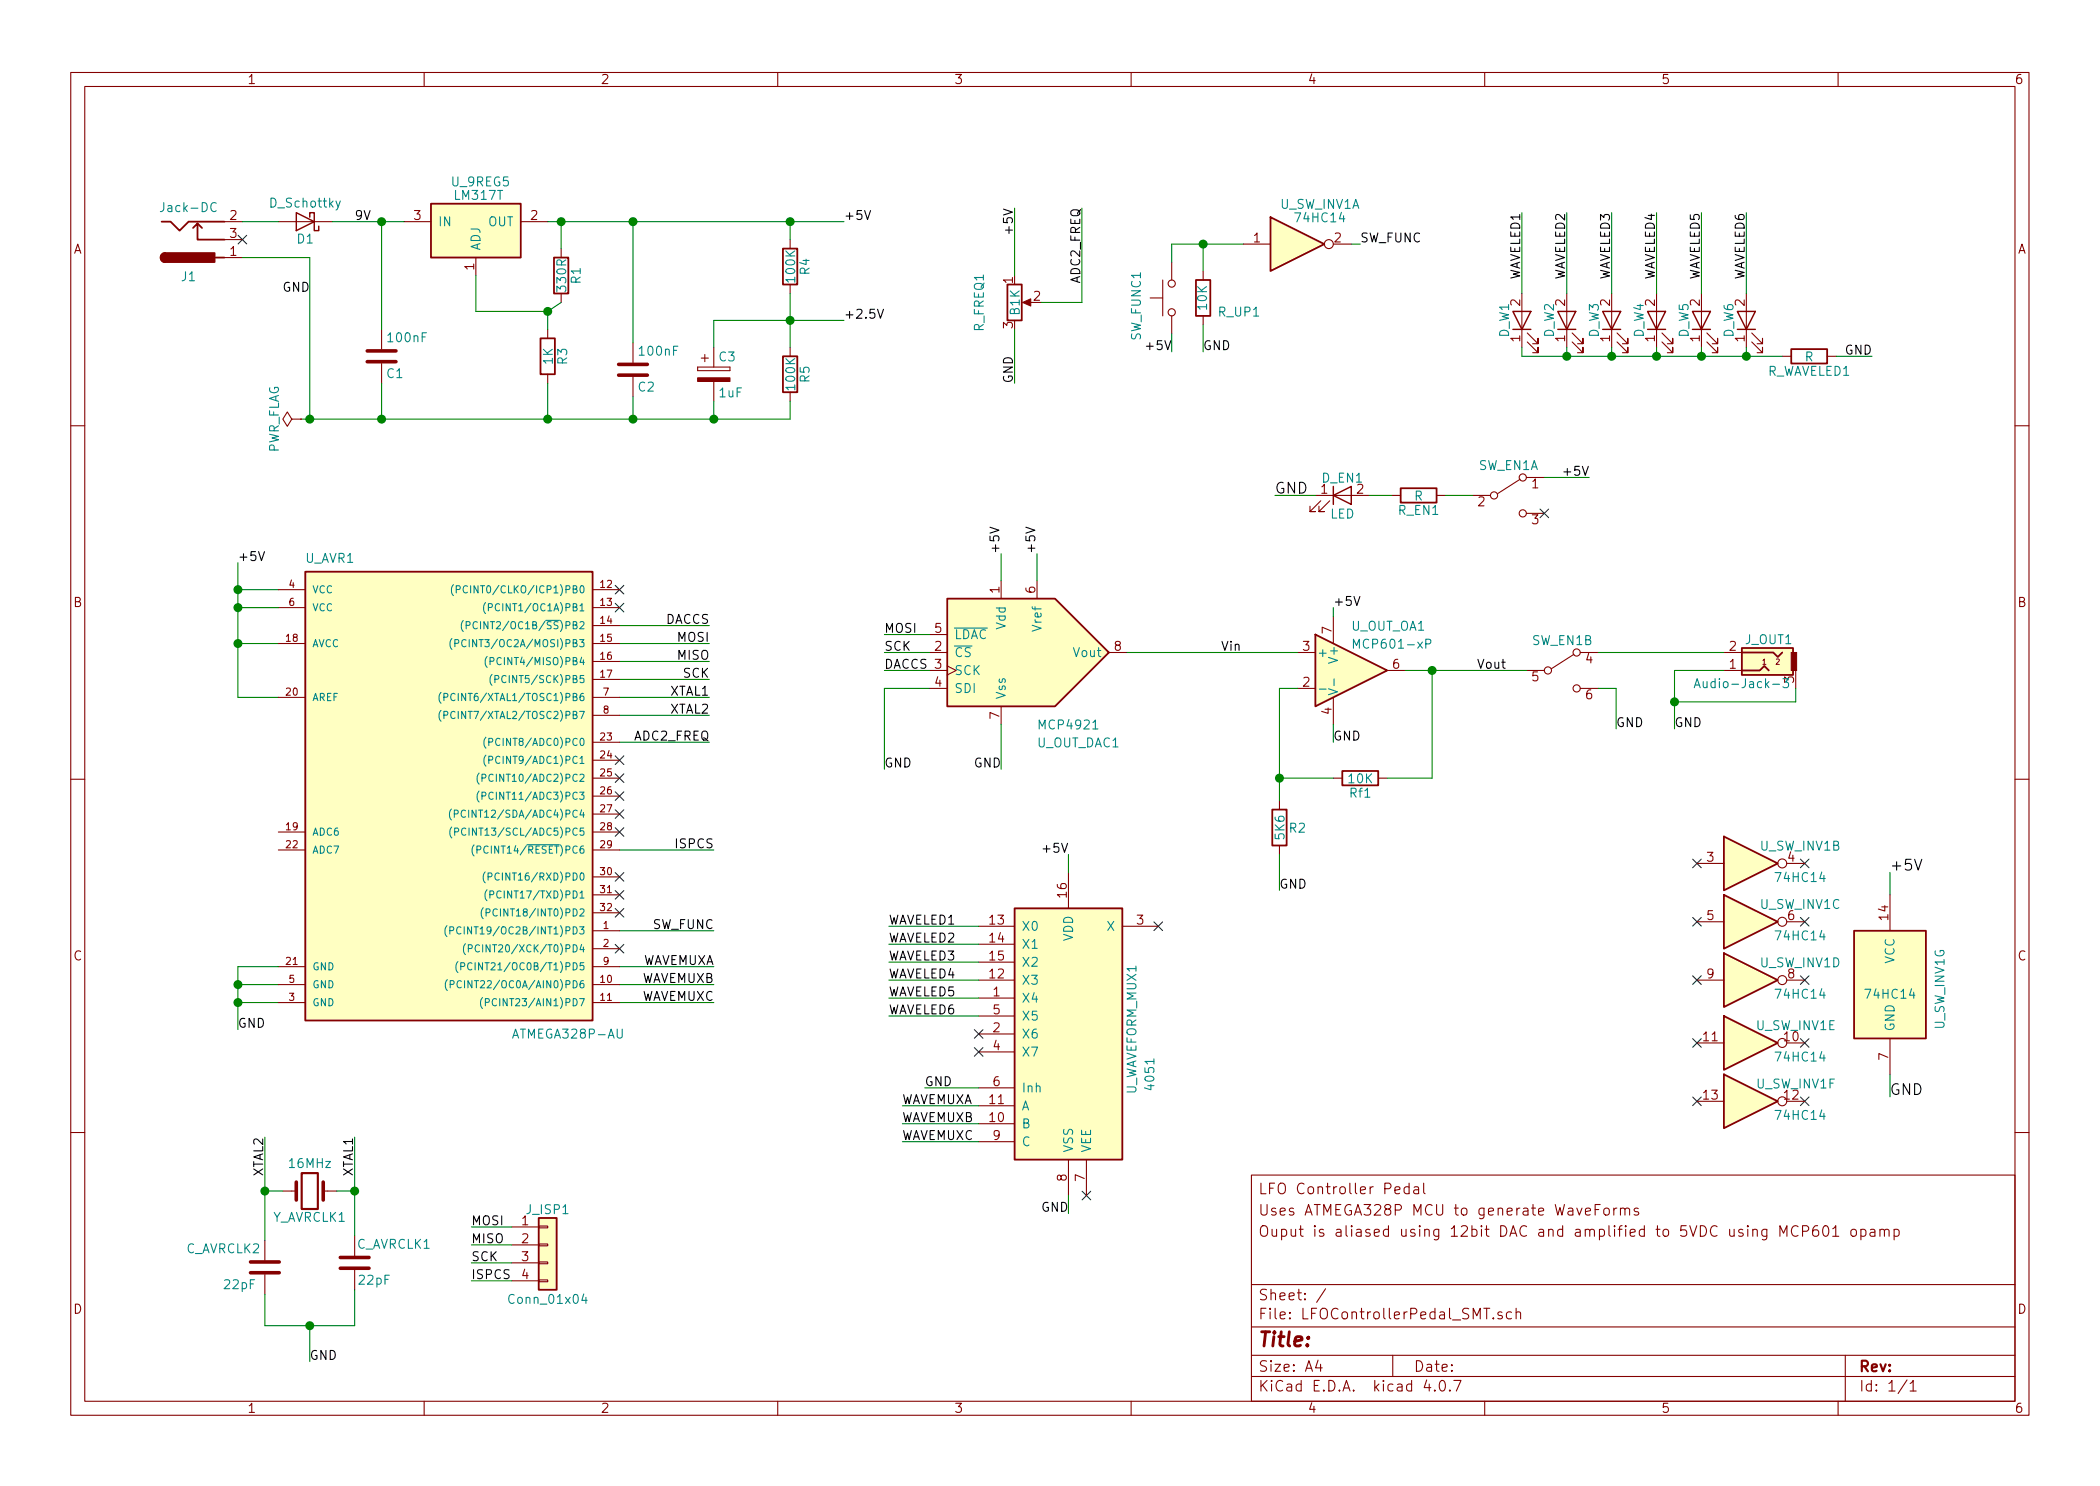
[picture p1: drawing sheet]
<svg xmlns="http://www.w3.org/2000/svg" width="297mm" height="210mm" viewBox="0 0 297 210" stroke-linecap="round" stroke-linejoin="round" font-family="sans-serif">
<g fill="none" stroke="#840000" stroke-width=".15">
<path d="M10 10.3h277v189.9h-277zM12 12.2h273v186.1h-273zM60 10.3v1.9M110 10.3v1.9M160 10.3v1.9M210 10.3v1.9M260 10.3v1.9M31.7 31.4h2.6M31.7 36.4h2.6M31.7 33.9h2.6M39.4 31.4h7.6M57.1 31.4h3.9"/>
<path d="M67.3 36.4v2.6M73.7 31.4h3.8M79.4 35.2v1.2M111.8 33.9v1.3M164.5 39.6v5.1M165.7 37.1v2.5M170.2 38.3v1.3M175.9 34.5h3.8M188.6 34.5h2.5M41.3 59.3l-.7-1-.6 1 .6 1 .7-1h1.2M42.5 59.3h.1M54 46.6v2.8"/>
<path d="M54 51.4v2.8M77.5 46.6v1.3M77.5 53v1.2M79.4 41.5v1.3M89.5 48.5v2.8M89.5 53.3v2.8M98.7 51.9v.5zM98.7 52.4h4.6zM98.7 51.9h4.6zM99.2 50.7h1M99.7 50.2v1M101 49.1v2.8"/>
<path d="M101 54v2.8M103.3 51.9v.5zM111.8 40.3v1.2M111.8 49.1v1.3M111.8 55.5v1.3M145 42.8h1M162.7 42.2h1.8M165.7 44.7v2.5M170.2 44.7v1.3M215.3 41.5v7.6M216 48.4l1.6 1.5v-.8v.8h-.8M216 47.1l1.6 1.5v-.7v.7h-.8"/>
<path d="M221.6 41.5v7.6M222.4 48.4l1.5 1.5v-.8v.8h-.8M222.4 47.1l1.5 1.5v-.7v.7h-.8M228 41.5v7.6M228.7 48.4l1.6 1.5v-.8v.8h-.8M228.7 47.1l1.6 1.5v-.7v.7h-.8M234.3 41.5v7.6M235.1 48.4l1.5 1.5v-.8v.8h-.8M235.1 47.1l1.5 1.5v-.7v.7h-.8M240.7 41.5v7.6M241.4 48.4l1.6 1.5v-.8v.8h-.8M241.4 47.1l1.6 1.5v-.7v.7h-.8"/>
<path d="M247 41.5v7.6M247.8 48.4l1.5 1.5v-.8v.8h-.8M247.8 47.1l1.5 1.5v-.7v.7h-.8M252.1 50.4h1.3M258.4 50.4h1.3M10 60.2h2M186.1 70.1h7.6M186.8 70.9l-1.5 1.5h.8h-.8v-.8M188.1 70.9l-1.5 1.5h.7h-.7v-.8M196.8 70.1h1.3M203.2 70.1h1.3M208.3 70.1h2.5"/>
<path d="M215 67.8l-3.2 2M215.9 67.6h2.5M215.9 72.6h2.5M285 60.2h2M39.4 83.4h3.8M39.4 86h3.8M39.4 98.7h3.8M39.4 91.1h3.8M83.8 83.4h3.8M83.8 86h3.8M83.8 98.7h3.8M83.8 88.5h3.8"/>
<path d="M83.8 91.1h3.8M83.8 93.6h3.8M83.8 96.1h3.8M131.4 92.3h2.6M131.4 94.9h2.6M131.4 97.4h2.6M131.4 89.8h2.6M134 94.2l1.3 .7-1.3 .6M141.6 82.2v2.5M141.6 99.9v2.6M146.7 82.2v2.5M156.8 92.3h2.6"/>
<path d="M183.5 92.3h2.6M183.5 97.4h2.6M188.6 87.2v3.9M188.6 98.7v3.8M196.2 94.9h2.6M215.9 94.9h2.5M222.6 92.6l-3.1 2M223.5 92.3h2.6M223.5 97.4h2.6M243.8 92.3h2.6M243.8 94.9h2.6M254 94.9v2.5"/>
<path d="M10 110.3h2M39.4 117.7h3.8M83.8 110.1h3.8M83.8 101.2h3.8M83.8 105h3.8M83.8 107.6h3.8M83.8 112.6h3.8M83.8 115.2h3.8M83.8 117.7h3.8M181 113.3v1.2M181 119.6v1.3M188.6 110.1h1.3"/>
<path d="M194.9 110.1h1.3M285 110.3h2M39.4 139.3h3.8M39.4 136.8h3.8M39.4 120.3h3.8M83.8 131.7h3.8M83.8 134.2h3.8M83.8 139.3h3.8M83.8 136.8h3.8M83.8 124.1h3.8M83.8 126.6h3.8M83.8 120.3h3.8"/>
<path d="M83.8 129.2h3.8M138.4 131.1h5.1M138.4 138.7h5.1M138.4 133.6h5.1M138.4 136.1h5.1M151.1 123.4v5.1M158.7 131.1h5.1M240 138.7h3.8M240 122.2h3.8M240 130.4h3.8M252.7 138.7h2.6M252.7 122.2h2.6"/>
<path d="M252.7 130.4h2.6M267.3 126.6v5.1M39.4 141.9h3.8M83.8 141.9h3.8M138.4 141.2h5.1M138.4 146.3h5.1M138.4 148.8h5.1M138.4 143.8h5.1M138.4 153.9h5.1M138.4 159h5.1M138.4 156.5h5.1M240 147.6h3.8"/>
<path d="M240 155.8h3.8M252.7 147.6h2.6M252.7 155.8h2.6M267.3 146.9v5.1M10 160.2h2M37.5 175.5v2.8M40 168.5h1.9M45.7 168.5h1.9M50.2 174.9v2.8M50.2 179.7v2.8M72.4 173.6h3.8M72.4 176.1h3.8"/>
<path d="M72.4 178.7h3.8M76.2 178.6h1.3v.2h-1.3zM76.2 176h1.3v.3h-1.3zM76.2 173.5h1.3v.2h-1.3zM138.4 161.5h5.1M151.1 164.1v5.1M153.7 164.1v5.1M177 166.3h108v32h-108zM199.3 168l-.4-.1-.3 .3 .1 .6 .2 .1 .4-.1M199.3 167.4v1.5M200 168l.2-.1 .4 .1 .1 .9M200.7 168.3h-.5l-.3 .2 .1 .3 .2 .1 .5-.1"/>
<path d="M201.4 167.4v1.3l.2 .2M225.6 171.1h.5M226.3 170.4h-.7v1.5M226.9 171.1a.41 .41 0 0 1 .7 .1v.4a.41 .41 0 0 1-.4 .3 .41 .41 0 0 1-.4-.3zM228.3 170.9v1M228.7 170.9l-.3 .1-.1 .2M229.2 171.1a.38 .38 0 0 1 .6 0v.8M229.2 170.9v1M229.8 171.1a.36 .36 0 0 1 .4-.2 .36 .36 0 0 1 .3 .2v.8M231.7 171a.37 .37 0 0 0-.6 .1v.1a.54 .54 0 0 0 .6 .3l.1 .1-.1 .3h-.1h-.5M251.8 174.9v-1.5l.5 1.1 .5-1.1v1.5M254.3 173.6a.6 .6 0 0 0-.7 0 .6 .6 0 0 0-.2 .7 .58 .58 0 0 0 .3 .6 .58 .58 0 0 0 .6-.1"/>
<path d="M255 174.2h.5a.41 .41 0 0 0 .3-.4 .41 .41 0 0 0-.3-.4h-.5v1.5M257.1 173.4a.59 .59 0 0 0-.7 .7l.1 .7 .2 .1h.3l.2-.1 .1-.5-.2-.2-.4-.1-.3 .3M258 173.6a.35 .35 0 0 1 .3-.2 .35 .35 0 0 1 .3 .3 .77 .77 0 0 1-.4 1.2 .9 .9 0 0 1-.2-1.3zM259.2 173.9l.5-.5v1.5M259.2 174.9h.9M261.9 174.1a.41 .41 0 0 1 .7 .1v.4a.41 .41 0 0 1-.4 .3 .41 .41 0 0 1-.4-.3zM263.2 174a.48 .48 0 0 1 .7 .1v.1v.6a.48 .48 0 0 1-.7 0M263.2 173.9v1.5M264.6 174l.1-.1 .5 .1v.9M265.2 174.3l-.5 .1-.2 .2 .1 .2 .1 .1 .5-.1M265.9 174.1a.38 .38 0 0 1 .6 0v.8M265.9 173.9v1"/>
<path d="M266.5 174.1a.36 .36 0 0 1 .4-.2 .36 .36 0 0 1 .3 .2v.8M267.9 174a.48 .48 0 0 1 .7 .1v.1v.6a.48 .48 0 0 1-.7 0M267.9 173.9v1.5M285 160.2h2M37.5 180.3v2.8M60 198.3v1.9M72.4 181.2h3.8M76.2 181.1h1.3v.3h-1.3zM110 198.3v1.9M160 198.3v1.9M177 194.8h108M177 191.8h108"/>
<path d="M177 187.8h108M177 181.8h108M186.4 192.5l-.3 1h.9M186.8 193v1M187.5 182.3l-1.3 2M197 191.8v3M201.8 195.2l-.4 1.1h1M202.9 196.7h.1l-.1 .1v-.1v.1M203.8 195.4a.34 .34 0 0 1 .6 .2 .77 .77 0 0 1-.5 1.2 .97 .97 0 0 1-.1-1.4zM205.1 196.7h.1l-.1 .1-.1-.1h.1v.1M205.6 195.3h1.1l-.7 1.5M210 198.3v1.9"/>
<path d="M211.2 186.5h.1l-.1 .1v-.1v.1M212.4 185.7a.37 .37 0 0 0-.5 .1v.1a.54 .54 0 0 0 .5 .3l.1 .1-.1 .2-.1 .1-.4-.1M213.8 185.7l-.4-.1-.3 .3 .1 .6 .2 .1 .4-.1M214.5 185.7a.38 .38 0 0 1 .6 .1v.8M214.5 185.1v1.5M260 198.3v1.9M261 191.8v6.5M269.7 195.2l-1.2 2M270.2 195.8l.4-.5v1.5M270.2 196.8h.8"/>
<circle cx="188" cy="34.5" r=".63"/>
<circle cx="165.7" cy="40.1" r=".51"/>
<circle cx="165.7" cy="44.2" r=".51"/>
<circle cx="211.3" cy="70.1" r=".51"/>
<circle cx="215.4" cy="72.6" r=".51"/>
<circle cx="215.4" cy="67.6" r=".51"/>
<circle cx="218.9" cy="94.9" r=".51"/>
<circle cx="223" cy="92.3" r=".51"/>
<circle cx="223" cy="97.4" r=".51"/>
<circle cx="252.1" cy="122.2" r=".63"/>
<circle cx="252.1" cy="138.7" r=".63"/>
<circle cx="252.1" cy="130.4" r=".63"/>
<circle cx="252.1" cy="155.8" r=".63"/>
<circle cx="252.1" cy="147.6" r=".63"/>
</g>
<path d="M42.7 166h2.3v5.1h-2.3z" fill="none" stroke="#840000" stroke-width=".3"/>
<path d="M51.9 49.7h4.1M51.9 51.2h4.1M87.5 51.6h4.1M87.5 53.1h4.1M35.4 178.6h4.1M41.9 167.3v2.5M45.7 167.3v2.5M48.1 177.9h4.1M48.1 179.4h4.1M35.4 180.1h4.1" fill="none" stroke="#840000" stroke-width=".51"/>
<g fill="none" stroke="#840000" stroke-width=".25">
<path d="M22.9 31.4h1.2l1.3 1.2 1.3-1.2h5M23.4 35.8a.63 .63 0 0 0-.7 .6 .63 .63 0 0 0 .7 .7M27.3 32.3l.6-.7v2.3h3.8M27.9 31.6l.7 .7M30.5 36.4h1.2M61 28.8h12.7v7.6h-12.7zM78.4 36.4h2v5.1h-2zM110.7 35.2h2.1v5.1h-2.1zM169.2 39.6h2v5.1h-2zM179.7 30.7l7.6 3.8-7.6 3.8zM76.5 47.9h2v5.1h-2zM110.7 50.4h2.1v5.1h-2.1z"/>
<path d="M142.5 40.3h2v5h-2zM253.4 49.4h5v2h-5zM198.1 69.1h5.1v2h-5.1zM43.2 80.9h40.6v63.5h-40.6zM134 84.7h15.2l7.6 7.6-7.6 7.6h-15.2zM186.1 89.8l10.1 5.1-10.1 5zM246.4 91.7h7.2v3.8h-7.2zM246.4 94.9h2.5l.7-.7 .6 .7M246.4 92.3h4.4l.7 .7 .6-.7M180 114.5h2v5.1h-2zM189.9 109.1h5v2h-5zM243.8 118.4l7.7 3.8-7.7 3.8z"/>
<path d="M143.5 128.5h15.2v35.6h-15.2zM243.8 126.6l7.7 3.8-7.7 3.8zM243.8 134.9l7.7 3.8-7.7 3.8zM262.3 131.7h10.1v15.2h-10.1zM243.8 143.8l7.7 3.8-7.7 3.8zM243.8 152l7.7 3.8-7.7 3.8zM76.2 172.3h2.5v10.2h-2.5z"/>
</g>
<g fill="none" stroke="#000084" stroke-width=".15">
<path d="M33.7 33.3l1.2 1.2M34.9 33.3l-1.2 1.2M217.8 72l1.2 1.2M219 72l-1.2 1.2M87 82.8l1.2 1.2M87 85.4l1.2 1.2M88.2 82.8l-1.2 1.2M88.2 85.4l-1.2 1.2M87 114.6l1.2 1.2M87 117.1l1.2 1.2M87 107l1.2 1.2M87 109.5l1.2 1.2"/>
<path d="M87 112l1.2 1.3M88.2 114.6l-1.2 1.2M88.2 117.1l-1.2 1.2M88.2 107l-1.2 1.2M88.2 109.5l-1.2 1.2M88.2 112l-1.2 1.3M87 123.5l1.2 1.2M87 126l1.2 1.2M87 128.5l1.2 1.3M87 133.6l1.2 1.2M88.2 123.5l-1.2 1.2M88.2 126l-1.2 1.2"/>
<path d="M88.2 128.5l-1.2 1.3M88.2 133.6l-1.2 1.2M163.2 130.4l1.2 1.3M164.4 130.4l-1.2 1.3M239.4 121.6l1.2 1.2M239.4 129.8l1.2 1.2M239.4 138.1l1.2 1.2M240.6 121.6l-1.2 1.2M240.6 129.8l-1.2 1.2M240.6 138.1l-1.2 1.2M254.7 121.6l1.2 1.2M254.7 129.8l1.2 1.2"/>
<path d="M254.7 138.1l1.2 1.2M255.9 121.6l-1.2 1.2M255.9 129.8l-1.2 1.2M255.9 138.1l-1.2 1.2M137.8 145.7l1.2 1.2M137.8 148.2l1.2 1.2M139 145.7l-1.2 1.2M139 148.2l-1.2 1.2M239.4 147l1.2 1.2M239.4 155.2l1.2 1.2M240.6 147l-1.2 1.2M240.6 155.2l-1.2 1.2"/>
<path d="M254.7 147l1.2 1.2M254.7 155.2l1.2 1.2M255.9 147l-1.2 1.2M255.9 155.2l-1.2 1.2M153.1 168.5l1.2 1.3M154.3 168.5l-1.2 1.3"/>
</g>
<g fill="#840000" stroke="#840000" stroke-width=".15">
<path d="M144.7 42.8l1.1-.5v1z"/>
<path d="M98.7 53.5h4.6v.5h-4.6z"/>
<path d="M253.4 92.3h.7v2.6h-.7z"/>
</g>
<g fill="none" stroke="#840000" stroke-width=".2">
<path d="M41.9 30.1l2.5 1.3-2.5 1.2zM43.8 30.7v-.6h.6v2.5h.7v-.6M214 44.1h2.5l-1.2 2.5zM214 46.6h2.5M220.3 44.1h2.6l-1.3 2.5zM220.3 46.6h2.6M226.7 44.1h2.5l-1.2 2.5zM226.7 46.6h2.5M233 44.1h2.6l-1.3 2.5zM233 46.6h2.6M239.4 44.1h2.5l-1.2 2.5zM239.4 46.6h2.5"/>
<path d="M245.7 44.1h2.6l-1.3 2.5zM245.7 46.6h2.6M188.6 70.1l2.5-1.3v2.6zM188.6 68.8v2.6"/>
</g>
<g fill="none" stroke="#008484" stroke-width=".15">
<path d="M30.6 28.8a.5 .5 0 0 0-.6 0 .5 .5 0 0 0-.2 .6 .47 .47 0 0 0 .2 .5 .47 .47 0 0 0 .6-.1M48.1 28.4l-.4 1.2-.2 .1M62.4 98a1.2 1.2 0 0 0 0 1.5M62.8 98.6h.5v-.2v-.2l-.5-.1v1M63.9 90.3a1.2 1.2 0 0 0 0 1.6M64.1 82.7a1.2 1.2 0 0 0 0 1.6M64.3 91h.5l.1-.2-.1-.3h-.5v1M64.5 83.4h.5l.1-.2-.1-.3h-.5v1M65.5 87.8a1.2 1.2 0 0 0 0 1.6M65.9 90.6a.4 .4 0 0 0-.5 0 .4 .4 0 0 0-.1 .5 .37 .37 0 0 0 .2 .4 .37 .37 0 0 0 .4-.1M65.9 88.5l.5-.1 .1-.1-.1-.3h-.5v1M66.1 83a.4 .4 0 0 0-.5 0 .4 .4 0 0 0-.1 .5 .37 .37 0 0 0 .2 .3 .37 .37 0 0 0 .4 0"/>
<path d="M67.5 88.1a.4 .4 0 0 0-.5-.1 .4 .4 0 0 0-.1 .5 .37 .37 0 0 0 .2 .4 .37 .37 0 0 0 .4 0M68.7 85.3a1.2 1.2 0 0 0 0 1.5M68.9 92.9a1.2 1.2 0 0 0 0 1.5M69.1 85.9h.5v-.2v-.2l-.5-.1v1M69.3 93.6l.5-.1 .1-.1-.1-.3-.5-.1v1.1M69.6 95.4a1.2 1.2 0 0 0 0 1.6M70 96.1h.5l.1-.2-.1-.3h-.5v1M135 88.9h4.6M186.6 97.5h1M187.9 97.5l1.3 .4-1.3 .4M188.7 96.1v.9M191.4 91.7v-1.3l.5 .9 .4-.9v1.3"/>
<path d="M201.7 91.1l.6-.1 .1-.1-.1-.4-.1-.1h-.5v1.3M239.6 97.3l.5-1.3 .4 1.3M239.8 96.9h.6M252.2 96h.8l-.4 .5 .3 .1v.6l-.1 .1h-.4l-.2-.1M62.4 100.5a1.2 1.2 0 0 0 0 1.6M62.8 101.2l.5-.1v-.1v-.3h-.5v1M63.9 114.5a1.2 1.2 0 0 0 0 1.5M63.9 117a1.2 1.2 0 0 0 0 1.6M64.3 115.2l.4-.1 .1-.1-.1-.3-.4-.1v1M64.3 117.7l.5-.1 .1-.1-.1-.3h-.5v1M65.8 114.7a.4 .4 0 0 0-.5 0 .4 .4 0 0 0-.1 .5 .37 .37 0 0 0 .2 .4 .37 .37 0 0 0 .4-.1M65.9 117.3a.4 .4 0 0 0-.5 0 .4 .4 0 0 0-.1 .4 .37 .37 0 0 0 .2 .4 .37 .37 0 0 0 .4 0"/>
<path d="M67.1 119.6a1.2 1.2 0 0 0 0 1.5M67.8 109.4a1.2 1.2 0 0 0 0 1.5M67.8 111.9a1.2 1.2 0 0 0 0 1.6M68.2 110.1l.5-.1v-.1v-.3l-.5-.1v1.1M68.2 112.6h.5v-.2v-.3h-.5v1M68.7 104.3a1.2 1.2 0 0 0 0 1.6M68.7 106.9a1.2 1.2 0 0 0 0 1.5M69.1 105l.5-.1 .1-.1-.1-.3h-.5v1M69.1 107.5h.5l.1-.2-.1-.2-.5-.1v1M74.5 119.5h4.6M63.2 131a1.2 1.2 0 0 0 0 1.5M63.3 138.6a1.2 1.2 0 0 0 0 1.6"/>
<path d="M63.6 131.7l.5-.1 .1-.1-.1-.3-.5-.1v1.1M63.7 139.3l.5-.1v-.1v-.3h-.5v1M64.8 136.1a1.2 1.2 0 0 0 0 1.5M65.2 136.7h.5v-.2v-.2l-.5-.1v1M65.2 131.2a.4 .4 0 0 0-.5 0 .4 .4 0 0 0-.1 .5 .37 .37 0 0 0 .2 .4 .37 .37 0 0 0 .4-.1M65.3 138.9a.4 .4 0 0 0-.5-.1 .4 .4 0 0 0-.2 .5 .37 .37 0 0 0 .2 .4 .37 .37 0 0 0 .5 0M65.8 133.5a1.2 1.2 0 0 0 0 1.6M66.2 134.2h.5l.1-.2-.1-.3h-.5v1M66.8 136.3a.4 .4 0 0 0-.5 0 .4 .4 0 0 0-.2 .5 .37 .37 0 0 0 .2 .4 .37 .37 0 0 0 .5-.1M67.5 120.2h.4l.1-.2-.1-.2-.4-.1v1M67.8 133.8a.4 .4 0 0 0-.5 0 .4 .4 0 0 0-.1 .5 .37 .37 0 0 0 .2 .3 .37 .37 0 0 0 .4 0M68.4 128.4a1.2 1.2 0 0 0 0 1.6"/>
<path d="M68.6 123.4a1.2 1.2 0 0 0 0 1.5M68.8 129.1h.4l.1-.2-.1-.3h-.4v1M68.9 125.9a1.2 1.2 0 0 0 0 1.6M69 124h.5l.1-.2-.1-.2-.5-.1v1M69.3 126.6l.5-.1v-.1v-.3h-.5v1M68.2 141.1a1.2 1.2 0 0 0 0 1.6M68.7 141.8h.4l.1-.2-.1-.3h-.4v1M87.3 145.6v1l.2 .3h.3l.2-.3v-1M82.6 183.1l-.3 .9h.8M82.9 183.6v.8"/>
</g>
<path d="M124.1 43.8l.4 1.2 .5-1.2" fill="none" stroke="#000" stroke-width=".15"/>
<g fill="#ffffc2" stroke="#ffffc2" stroke-width=".14">
<path d="M76.2 172.3h2.5v10.2h-2.5z"/>
<path d="M143.5 128.5h15.2v35.6h-15.2z"/>
<path d="M134 84.7h15.2l7.6 7.6-7.6 7.6h-15.2z"/>
<path d="M61 28.8h12.7v7.6h-12.7z"/>
<path d="M186.1 89.8l10.1 5.1-10.1 5z"/>
<path d="M246.4 91.7h7.2v3.8h-7.2z"/>
<path d="M43.2 80.9h40.6v63.5h-40.6z"/>
<path d="M179.7 30.7l7.6 3.8-7.6 3.8z"/>
<path d="M243.8 118.4l7.7 3.8-7.7 3.8z"/>
<path d="M243.8 126.6l7.7 3.8-7.7 3.8z"/>
<path d="M243.8 134.9l7.7 3.8-7.7 3.8z"/>
<path d="M243.8 143.8l7.7 3.8-7.7 3.8z"/>
<path d="M243.8 152l7.7 3.8-7.7 3.8z"/>
<path d="M262.3 131.7h10.1v15.2h-10.1z"/>
</g>
<g fill="#840000" stroke="#840000" stroke-width=".25">
<path d="M22.9 36l.5-.2v1.3a.64 .64 0 0 1-.6-.4 .64 .64 0 0 1 .1-.7z"/>
<path d="M23.4 35.8h7v1.3h-7z"/>
</g>
<g fill="none" stroke="#008400" stroke-width=".15">
<path d="M34.3 36.4h9.5v22.9M34.3 31.4h5.1M47 31.4h10.1M54 31.4v15.2M67.3 39v5.1h10.2M77.5 31.4h41.9M79.4 31.4v3.8M89.5 31.4v17.1M111.8 31.4v2.5M143.5 29.5v9.5M153 29.5v13.3h-5.7M170.2 34.5v3.8"/>
<path d="M175.9 34.5h-10.2v2.6M191.1 34.5h1.3M215.3 30.1v11.4M221.6 30.1v11.4M228 30.1v11.4M234.3 30.1v11.4M240.7 30.1v11.4M247 30.1v11.4M54 54.2v5.1M77.5 44.1v2.5M77.5 54.2v5.1M79.4 42.8l-1.9 1.3"/>
<path d="M89.5 56.1v3.2M101 56.8v2.5M111.8 56.8v2.5h-69.3M111.8 41.5v7.6M119.4 45.3h-18.4v3.8M143.5 46.6v7.6M165.7 47.2v2.6M170.2 46v3.8M215.3 49.1v1.3h36.8M221.6 49.1v1.3M228 49.1v1.3M234.3 49.1v1.3"/>
<path d="M240.7 49.1v1.3M247 49.1v1.3M259.7 50.4h5.1M33.7 79.6v19.1h5.7M141.6 78.4v3.8M146.7 78.4v3.8M180.3 70.1h5.8M193.7 70.1h3.1M204.5 70.1h3.8M218.4 67.6h6.4M33.7 91.1h5.7M33.7 83.4h5.7"/>
<path d="M33.7 86h5.7M87.6 98.7h12.7M87.6 91.1h12.7M87.6 93.6h12.7M87.6 96.1h12.7M87.6 88.5h12.7M125.1 92.3h6.3M125.1 89.8h6.3M125.1 94.9h6.3M131.4 97.4h-6.3v11.4M159.4 92.3h24.1M183.5 97.4h-2.5v15.9"/>
<path d="M188.6 86v1.2M198.8 94.9h17.1M202.6 94.9v15.2h-6.4M226.1 92.3h17.7M226.1 97.4h2.5v5.7M243.8 94.9h-6.9v8.2M254 97.4v1.9h-17.1M87.6 101.2h12.7M87.6 105h12.7M141.6 102.5v6.3M181 110.1h7.6M188.6 102.5v2.5"/>
<path d="M33.7 139.3h5.7M39.4 136.8h-5.7v8.9M87.6 120.3h13.4M87.6 131.7h13.4M87.6 139.3h13.4M87.6 136.8h13.4M125.7 131.1h12.7M125.7 133.6h12.7M125.7 136.1h12.7M125.7 138.7h12.7M151.1 120.9v2.5M181 120.9v5.1"/>
<path d="M267.3 123.4v3.2M33.7 141.9h5.7M87.6 141.9h13.4M125.7 141.2h12.7M125.7 143.8h12.7M127.6 156.5h10.8M127.6 159h10.8M130.8 153.9h7.6M267.3 152v3.2M37.5 168.5h2.5M37.5 160.9v14.6M47.6 168.5h2.6"/>
<path d="M50.2 160.9v14M66.7 173.6h5.7M66.7 176.1h5.7M66.7 178.7h5.7M127.6 161.5h10.8M151.1 169.2v2.5M43.8 187.6v5.1M50.2 182.5v5.1h-12.7v-4.5M66.7 181.2h5.7"/>
</g>
<g fill="#008400" stroke="#008400" stroke-width=".25">
<circle cx="50.2" cy="168.5" r=".51"/>
<circle cx="37.5" cy="168.5" r=".51"/>
<circle cx="43.8" cy="187.6" r=".51"/>
<circle cx="202.6" cy="94.9" r=".51"/>
<circle cx="89.5" cy="59.3" r=".51"/>
<circle cx="89.5" cy="31.4" r=".51"/>
<circle cx="170.2" cy="34.5" r=".51"/>
<circle cx="33.7" cy="83.4" r=".51"/>
<circle cx="33.7" cy="141.9" r=".51"/>
<circle cx="181" cy="110.1" r=".51"/>
<circle cx="111.8" cy="31.4" r=".51"/>
<circle cx="111.8" cy="45.3" r=".51"/>
<circle cx="101" cy="59.3" r=".51"/>
<circle cx="77.5" cy="59.3" r=".51"/>
<circle cx="77.5" cy="44.1" r=".51"/>
<circle cx="54" cy="59.3" r=".51"/>
<circle cx="54" cy="31.4" r=".51"/>
<circle cx="221.6" cy="50.4" r=".51"/>
<circle cx="228" cy="50.4" r=".51"/>
<circle cx="234.3" cy="50.4" r=".51"/>
<circle cx="240.7" cy="50.4" r=".51"/>
<circle cx="247" cy="50.4" r=".51"/>
<circle cx="236.9" cy="99.3" r=".51"/>
<circle cx="33.7" cy="91.1" r=".51"/>
<circle cx="79.4" cy="31.4" r=".51"/>
<circle cx="43.8" cy="59.3" r=".51"/>
<circle cx="33.7" cy="139.3" r=".51"/>
<circle cx="33.7" cy="86" r=".51"/>
</g>
<text font-size="2.8" fill="#840000" x="178" y="190.5">Title:</text>
<g font-size="2.1">
<text x="180.3" y="69.8">GND</text>
<text x="267.3" y="123.2">+5V</text>
<text x="267.3" y="154.9">GND</text>
</g>
<g font-size="2.1" fill="#840000">
<text x="178" y="172">Uses ATMEGA328P MCU to generate WaveForms</text>
<text x="178" y="169">LFO Controller Pedal</text>
<text x="178" y="175">Ouput is aliased using 12bit DAC and amplified to 5VDC using MCP601 opamp</text>
<text x="178" y="184">Sheet: /</text>
<text x="178" y="186.7">File: LFOControllerPedal_SMT.sch</text>
<text x="178" y="196.9">KiCad E.D.A. kicad 4.0.7</text>
<text x="178" y="194.1">Size: A4</text>
<text x="200" y="194.1">Date:</text>
<text x="263" y="194.1">Rev:</text>
<text x="263" y="196.9">Id: 1/1</text>
</g>
<g font-size="1.8" fill="#840000">
<text x="35" y="11.9">1</text>
<text x="85" y="11.9">2</text>
<text x="135" y="11.9">3</text>
<text x="185" y="11.9">4</text>
<text x="235" y="11.9">5</text>
<text x="285" y="11.9">6</text>
<text x="10.4" y="35.9">A</text>
<text x="32.5" y="31.1">2</text>
<text x="32.5" y="33.6">3</text>
<text x="58.6" y="31.1">3</text>
<text x="75.1" y="31.1">2</text>
<text x="177.3" y="34.3">1</text>
<text x="188.7" y="34.3">2</text>
<text x="285.4" y="35.9">A</text>
<text x="32.5" y="36.2">1</text>
<text x="67.1" y="38.2" transform="rotate(-90 67.1 38.2)">1</text>
<text x="143.3" y="40.1" transform="rotate(-90 143.3 40.1)">1</text>
<text x="143.3" y="46.5" transform="rotate(-90 143.3 46.5)">3</text>
<text x="146.2" y="42.5">2</text>
<text x="221.4" y="43.3" transform="rotate(-90 221.4 43.3)">2</text>
<text x="227.7" y="43.3" transform="rotate(-90 227.7 43.3)">2</text>
<text x="234.1" y="43.3" transform="rotate(-90 234.1 43.3)">2</text>
<text x="240.4" y="43.3" transform="rotate(-90 240.4 43.3)">2</text>
<text x="246.8" y="43.3" transform="rotate(-90 246.8 43.3)">2</text>
<text x="215" y="48.4" transform="rotate(-90 215 48.4)">1</text>
<text x="221.4" y="48.4" transform="rotate(-90 221.4 48.4)">1</text>
<text x="227.7" y="48.4" transform="rotate(-90 227.7 48.4)">1</text>
<text x="234.1" y="48.4" transform="rotate(-90 234.1 48.4)">1</text>
<text x="240.4" y="48.4" transform="rotate(-90 240.4 48.4)">1</text>
<text x="246.8" y="48.4" transform="rotate(-90 246.8 48.4)">1</text>
<text x="186.8" y="69.8">1</text>
<text x="209.1" y="71.6">2</text>
<text x="216.7" y="69.1">1</text>
<text x="216.7" y="74.2">3</text>
<text x="141.4" y="83.9" transform="rotate(-90 141.4 83.9)">1</text>
<text x="146.4" y="83.9" transform="rotate(-90 146.4 83.9)">6</text>
<text x="10.4" y="85.9">B</text>
<text x="132.2" y="89.5">5</text>
<text x="188.3" y="89.6" transform="rotate(-90 188.3 89.6)">7</text>
<text x="285.4" y="85.9">B</text>
<text x="125.1" y="94.6">DACCS 3</text>
<text x="132.2" y="92.1">2</text>
<text x="157.6" y="92.1">8</text>
<text x="184.3" y="92.1">3</text>
<text x="197" y="94.6">6</text>
<text x="224.3" y="93.8">4</text>
<text x="244.6" y="94.6">1</text>
<text x="244.6" y="92.1">2</text>
<text x="132.2" y="97.1">4</text>
<text x="141.4" y="101.7" transform="rotate(-90 141.4 101.7)">7</text>
<text x="184.3" y="97.1">2</text>
<text x="188.3" y="101.1" transform="rotate(-90 188.3 101.1)">4</text>
<text x="216.7" y="96.4">5</text>
<text x="224.3" y="98.9">6</text>
<text x="253.7" y="96.6" transform="rotate(-90 253.7 96.6)">3</text>
<text x="241.5" y="121.9">3</text>
<text x="252.9" y="121.9">4</text>
<text x="140" y="130.8">13</text>
<text x="150.9" y="126.9" transform="rotate(-90 150.9 126.9)">16</text>
<text x="160.8" y="130.8">3</text>
<text x="241.5" y="130.2">5</text>
<text x="252.9" y="130.2">6</text>
<text x="267.1" y="130.1" transform="rotate(-90 267.1 130.1)">14</text>
<text x="10.4" y="135.9">C</text>
<text x="140" y="133.3">14</text>
<text x="140" y="135.9">15</text>
<text x="285.4" y="135.9">C</text>
<text x="140" y="138.4">12</text>
<text x="140.5" y="141">1</text>
<text x="140.5" y="143.5">5</text>
<text x="241.5" y="138.4">9</text>
<text x="252.9" y="138.4">8</text>
<text x="140.5" y="146">2</text>
<text x="140.5" y="148.6">4</text>
<text x="241" y="147.3">11</text>
<text x="267.1" y="150" transform="rotate(-90 267.1 150)">7</text>
<text x="140.5" y="153.7">6</text>
<text x="241" y="155.6">13</text>
<text x="140" y="158.7">10</text>
<text x="140" y="156.2">11</text>
<text x="140.5" y="161.3">9</text>
<text x="150.9" y="167.1" transform="rotate(-90 150.9 167.1)">8</text>
<text x="153.4" y="167.1" transform="rotate(-90 153.4 167.1)">7</text>
<text x="73.8" y="173.3">1</text>
<text x="73.8" y="175.9">2</text>
<text x="73.8" y="178.4">3</text>
<text x="10.4" y="185.9">D</text>
<text x="73.8" y="181">4</text>
<text x="285.4" y="185.9">D</text>
<text x="35" y="199.9">1</text>
<text x="85" y="199.9">2</text>
<text x="135" y="199.9">3</text>
<text x="185" y="199.9">4</text>
<text x="235" y="199.9">5</text>
<text x="285" y="199.9">6</text>
</g>
<g font-size="1.8" fill="#008484">
<text x="23.1" y="30">Jack-DC</text>
<text x="38.3" y="29.4">D_Schottky</text>
<text x="63.9" y="26.4">U_9REG5</text>
<text x="64.4" y="28.3">LM317T</text>
<text x="181.1" y="29.5">U_SW_INV1A</text>
<text x="42.1" y="34.4">D1</text>
<text x="62" y="32">IN</text>
<text x="67.9" y="35.4" transform="rotate(-90 67.9 35.4)">ADJ</text>
<text x="68.9" y="32">OUT</text>
<text x="183.5" y="31.4">74HC14</text>
<text x="25.7" y="39.8">J1</text>
<text x="80.1" y="41.1" transform="rotate(-90 80.1 41.1)">330R</text>
<text x="82.1" y="40.1" transform="rotate(-90 82.1 40.1)">R1</text>
<text x="112.5" y="39.8" transform="rotate(-90 112.5 39.8)">100K</text>
<text x="114.5" y="38.8" transform="rotate(-90 114.5 38.8)">R4</text>
<text x="139.1" y="46.9" transform="rotate(-90 139.1 46.9)">R_FREQ1</text>
<text x="144.2" y="44.5" transform="rotate(-90 144.2 44.5)">B1K</text>
<text x="170.7" y="43.8" transform="rotate(-90 170.7 43.8)">10K</text>
<text x="172.4" y="44.8">R_UP1</text>
<text x="213.4" y="47.7" transform="rotate(-90 213.4 47.7)">D_W1</text>
<text x="215" y="43.3" transform="rotate(-90 215 43.3)">2</text>
<text x="219.8" y="47.7" transform="rotate(-90 219.8 47.7)">D_W2</text>
<text x="226.1" y="47.7" transform="rotate(-90 226.1 47.7)">D_W3</text>
<text x="232.5" y="47.7" transform="rotate(-90 232.5 47.7)">D_W4</text>
<text x="238.8" y="47.7" transform="rotate(-90 238.8 47.7)">D_W5</text>
<text x="245.2" y="47.7" transform="rotate(-90 245.2 47.7)">D_W6</text>
<text x="54.7" y="53.5">C1</text>
<text x="55" y="48.4">100nF</text>
<text x="78.2" y="51.5" transform="rotate(-90 78.2 51.5)">1K</text>
<text x="80.2" y="51.5" transform="rotate(-90 80.2 51.5)">R3</text>
<text x="90.6" y="50.3">100nF</text>
<text x="101.7" y="51.1">C3</text>
<text x="161.4" y="48.1" transform="rotate(-90 161.4 48.1)">SW_FUNC1</text>
<text x="249.9" y="53.2">R_WAVELED1</text>
<text x="255.3" y="51.1">R</text>
<text x="90.3" y="55.4">C2</text>
<text x="101.8" y="56.2">1uF</text>
<text x="112.5" y="55.1" transform="rotate(-90 112.5 55.1)">100K</text>
<text x="114.5" y="54.1" transform="rotate(-90 114.5 54.1)">R5</text>
<text x="39.4" y="64.2" transform="rotate(-90 39.4 64.2)">PWR_FLAG</text>
<text x="187" y="68.3">D_EN1</text>
<text x="191.9" y="69.8">2</text>
<text x="200" y="70.8">R</text>
<text x="209.1" y="66.5">SW_EN1A</text>
<text x="188.1" y="73.3">LED</text>
<text x="197.8" y="72.8">R_EN1</text>
<text x="43.2" y="79.6">U_AVR1</text>
<text x="142.2" y="89.1" transform="rotate(-90 142.2 89.1)">Vdd</text>
<text x="147.3" y="89.1" transform="rotate(-90 147.3 89.1)">Vref</text>
<text x="191.1" y="89.2">U_OUT_OA1</text>
<text x="135" y="93">CS</text>
<text x="135" y="95.5">SCK</text>
<text x="135" y="90.4">LDAC</text>
<text x="151.9" y="93">Vout</text>
<text x="186.3" y="93">+</text>
<text x="189.2" y="93.5" transform="rotate(-90 189.2 93.5)">V+</text>
<text x="192.1" y="91.8">MCP601-xP</text>
<text x="216.7" y="91.3">SW_EN1B</text>
<text x="246.9" y="91.1">J_OUT1</text>
<text x="135" y="98">SDI</text>
<text x="142.2" y="98.9" transform="rotate(-90 142.2 98.9)">Vss</text>
<text x="240.8" y="97.4">Audio-Jack-3</text>
<text x="146.6" y="105.7">U_OUT_DAC1</text>
<text x="147.2" y="103.2">MCP4921</text>
<text x="190.8" y="110.8">10K</text>
<text x="191" y="112.8">Rf1</text>
<text x="181.7" y="118.7" transform="rotate(-90 181.7 118.7)">5K6</text>
<text x="182.4" y="117.8">R2</text>
<text x="249" y="120.3">U_SW_INV1B</text>
<text x="251.4" y="124.8">74HC14</text>
<text x="144.5" y="131.7">X0</text>
<text x="156.6" y="131.7">X</text>
<text x="249" y="128.6">U_SW_INV1C</text>
<text x="144.5" y="134.2">X1</text>
<text x="144.5" y="136.8">X2</text>
<text x="151.8" y="133.3" transform="rotate(-90 151.8 133.3)">VDD</text>
<text x="249" y="136.8">U_SW_INV1D</text>
<text x="251.4" y="133">74HC14</text>
<text x="268" y="136.4" transform="rotate(-90 268 136.4)">VCC</text>
<text x="144.5" y="141.9">X4</text>
<text x="144.5" y="139.3">X3</text>
<text x="251.4" y="141.3">74HC14</text>
<text x="264.1" y="141.3">74HC14</text>
<text x="72.9" y="146.9">ATMEGA328P-AU</text>
<text x="144.5" y="146.9">X6</text>
<text x="144.5" y="149.5">X7</text>
<text x="144.5" y="144.4">X5</text>
<text x="248.4" y="145.7">U_SW_INV1E</text>
<text x="252.4" y="147.3">10</text>
<text x="268" y="145.9" transform="rotate(-90 268 145.9)">GND</text>
<text x="275" y="145.6" transform="rotate(-90 275 145.6)">U_SW_INV1G</text>
<text x="144.5" y="154.6">Inh</text>
<text x="160.7" y="155" transform="rotate(-90 160.7 155)">U_WAVEFORM_MUX1</text>
<text x="163.3" y="154" transform="rotate(-90 163.3 154)">4051</text>
<text x="248.5" y="154">U_SW_INV1F</text>
<text x="251.4" y="150.2">74HC14</text>
<text x="252.4" y="155.6">12</text>
<text x="144.5" y="159.6">B</text>
<text x="144.5" y="157.1">A</text>
<text x="251.4" y="158.4">74HC14</text>
<text x="41" y="165.2">16MHz</text>
<text x="144.5" y="162.2">C</text>
<text x="151.8" y="163.1" transform="rotate(-90 151.8 163.1)">VSS</text>
<text x="154.3" y="163.1" transform="rotate(-90 154.3 163.1)">VEE</text>
<text x="38.5" y="172.9">Y_AVRCLK1</text>
<text x="74.6" y="171.8">J_ISP1</text>
<text x="26.3" y="177.3">C_AVRCLK2</text>
<text x="50.4" y="176.7">C_AVRCLK1</text>
<text x="31.8" y="182.4">22pF</text>
<text x="50.9" y="181.8">22pF</text>
<text x="72.3" y="184.5">Conn_01x04</text>
</g>
<g font-size="1.8">
<text x="50.2" y="31.1">9V</text>
<text x="119.4" y="31.1">+5V</text>
<text x="143.3" y="32.7" transform="rotate(-90 143.3 32.7)">+5V</text>
<text x="192.4" y="34.3">SW_FUNC</text>
<text x="39.9" y="41.3">GND</text>
<text x="152.8" y="40.2" transform="rotate(-90 152.8 40.2)">ADC2_FREQ</text>
<text x="215" y="39.9" transform="rotate(-90 215 39.9)">WAVELED1</text>
<text x="221.4" y="39.9" transform="rotate(-90 221.4 39.9)">WAVELED2</text>
<text x="227.7" y="39.9" transform="rotate(-90 227.7 39.9)">WAVELED3</text>
<text x="234.1" y="39.9" transform="rotate(-90 234.1 39.9)">WAVELED4</text>
<text x="240.4" y="39.9" transform="rotate(-90 240.4 39.9)">WAVELED5</text>
<text x="246.8" y="39.9" transform="rotate(-90 246.8 39.9)">WAVELED6</text>
<text x="119.4" y="45.1">+2.5V</text>
<text x="162.5" y="49.5">+5V</text>
<text x="170.2" y="49.5">GND</text>
<text x="260.9" y="50.2">GND</text>
<text x="143.3" y="54.2" transform="rotate(-90 143.3 54.2)">GND</text>
<text x="221.6" y="67.3">+5V</text>
<text x="33.7" y="79.4">+5V</text>
<text x="141.4" y="78.4" transform="rotate(-90 141.4 78.4)">+5V</text>
<text x="146.4" y="78.4" transform="rotate(-90 146.4 78.4)">+5V</text>
<text x="94" y="88.3">DACCS</text>
<text x="125.1" y="89.5">MOSI</text>
<text x="188.6" y="85.7">+5V</text>
<text x="95.8" y="90.8">MOSI</text>
<text x="95.8" y="93.3">MISO</text>
<text x="96.6" y="95.9">SCK</text>
<text x="125.1" y="92.1">SCK</text>
<text x="172.7" y="92.1">Vin</text>
<text x="208.9" y="94.6">Vout</text>
<text x="94.7" y="98.4">XTAL1</text>
<text x="94.7" y="101">XTAL2</text>
<text x="89.6" y="104.8">ADC2_FREQ</text>
<text x="188.6" y="104.8">GND</text>
<text x="228.6" y="102.9">GND</text>
<text x="236.9" y="102.9">GND</text>
<text x="125.1" y="108.6">GND</text>
<text x="137.7" y="108.6">GND</text>
<text x="95.7" y="120">ISPCS</text>
<text x="147.9" y="120.6">+5V</text>
<text x="181" y="125.7">GND</text>
<text x="92.2" y="131.4">SW_FUNC</text>
<text x="125.7" y="130.8">WAVELED1</text>
<text x="90.4" y="136.5">WAVEMUXA</text>
<text x="125.7" y="133.3">WAVELED2</text>
<text x="125.7" y="135.9">WAVELED3</text>
<text x="90.4" y="139.1">WAVEMUXB</text>
<text x="90.4" y="141.6">WAVEMUXC</text>
<text x="125.7" y="138.4">WAVELED4</text>
<text x="125.7" y="141">WAVELED5</text>
<text x="125.7" y="143.5">WAVELED6</text>
<text x="33.7" y="145.4">GND</text>
<text x="130.8" y="153.7">GND</text>
<text x="127.6" y="156.2">WAVEMUXA</text>
<text x="127.6" y="158.7">WAVEMUXB</text>
<text x="127.6" y="161.3">WAVEMUXC</text>
<text x="37.2" y="166.5" transform="rotate(-90 37.2 166.5)">XTAL2</text>
<text x="49.9" y="166.5" transform="rotate(-90 49.9 166.5)">XTAL1</text>
<text x="66.7" y="173.3">MOSI</text>
<text x="147.2" y="171.4">GND</text>
<text x="66.7" y="175.9">MISO</text>
<text x="66.7" y="178.4">SCK</text>
<text x="66.7" y="181">ISPCS</text>
<text x="43.8" y="192.4">GND</text>
</g>
<g font-size="1.4" fill="#840000">
<text x="40.9" y="83.2">4</text>
<text x="84.9" y="83.2">12</text>
<text x="40.9" y="85.7">6</text>
<text x="84.9" y="85.7">13</text>
<text x="84.9" y="88.3">14</text>
<text x="40.5" y="90.8">18</text>
<text x="84.9" y="90.8">15</text>
<text x="84.9" y="93.3">16</text>
<text x="84.9" y="95.9">17</text>
<text x="40.5" y="98.4">20</text>
<text x="85.3" y="98.4">7</text>
<text x="85.3" y="101">8</text>
<text x="84.9" y="104.8">23</text>
<text x="84.9" y="107.3">24</text>
<text x="84.9" y="109.8">25</text>
<text x="84.9" y="112.4">26</text>
<text x="40.5" y="117.5">19</text>
<text x="84.9" y="114.9">27</text>
<text x="84.9" y="117.5">28</text>
<text x="40.5" y="120">22</text>
<text x="84.9" y="123.8">30</text>
<text x="84.9" y="120">29</text>
<text x="84.9" y="126.4">31</text>
<text x="84.9" y="128.9">32</text>
<text x="85.3" y="131.4">1</text>
<text x="40.5" y="136.5">21</text>
<text x="85.3" y="134">2</text>
<text x="85.3" y="136.5">9</text>
<text x="40.9" y="141.6">3</text>
<text x="40.9" y="139.1">5</text>
<text x="84.9" y="139.1">10</text>
<text x="84.9" y="141.6">11</text>
</g>
<g font-size="1.4" fill="#008484">
<text x="44.2" y="83.9">VCC</text>
<text x="66.1" y="83.9">(PCINT0/CLKO/ICP1)PB0</text>
<text x="44.2" y="86.5">VCC</text>
<text x="67.5" y="89">(PCINT2/OC1B/SS)PB2</text>
<text x="69.7" y="86.5">(PCINT1/OC1A)PB1</text>
<text x="44.2" y="91.6">AVCC</text>
<text x="65.7" y="91.6">(PCINT3/OC2A/MOSI)PB3</text>
<text x="70.1" y="94.1">(PCINT4/MISO)PB4</text>
<text x="44.2" y="99.2">AREF</text>
<text x="64.1" y="99.2">(PCINT6/XTAL1/TOSC1)PB6</text>
<text x="64.1" y="101.7">(PCINT7/XTAL2/TOSC2)PB7</text>
<text x="70.7" y="96.6">(PCINT5/SCK)PB5</text>
<text x="69.8" y="105.5">(PCINT8/ADC0)PC0</text>
<text x="69" y="110.6">(PCINT10/ADC2)PC2</text>
<text x="69" y="113.2">(PCINT11/ADC3)PC3</text>
<text x="69.8" y="108.1">(PCINT9/ADC1)PC1</text>
<text x="44.2" y="118.2">ADC6</text>
<text x="65.7" y="115.7">(PCINT12/SDA/ADC4)PC4</text>
<text x="65.8" y="118.2">(PCINT13/SCL/ADC5)PC5</text>
<text x="44.2" y="120.8">ADC7</text>
<text x="68.2" y="120.8">(PCINT14/RESET)PC6</text>
<text x="69.9" y="124.6">(PCINT16/RXD)PD0</text>
<text x="69.8" y="129.7">(PCINT18/INT0)PD2</text>
<text x="70.1" y="127.1">(PCINT17/TXD)PD1</text>
<text x="44.2" y="137.3">GND</text>
<text x="65.5" y="132.2">(PCINT19/OC2B/INT1)PD3</text>
<text x="66.9" y="137.3">(PCINT21/OC0B/T1)PD5</text>
<text x="67.9" y="134.7">(PCINT20/XCK/T0)PD4</text>
<text x="44.2" y="142.4">GND</text>
<text x="44.2" y="139.8">GND</text>
<text x="65.4" y="139.8">(PCINT22/OC0A/AIN0)PD6</text>
<text x="69.7" y="142.4">(PCINT23/AIN1)PD7</text>
</g>
<g font-size="1.1" fill="#840000">
<text x="249.3" y="94">1</text>
<text x="251.2" y="94">2</text>
</g>
</svg>
